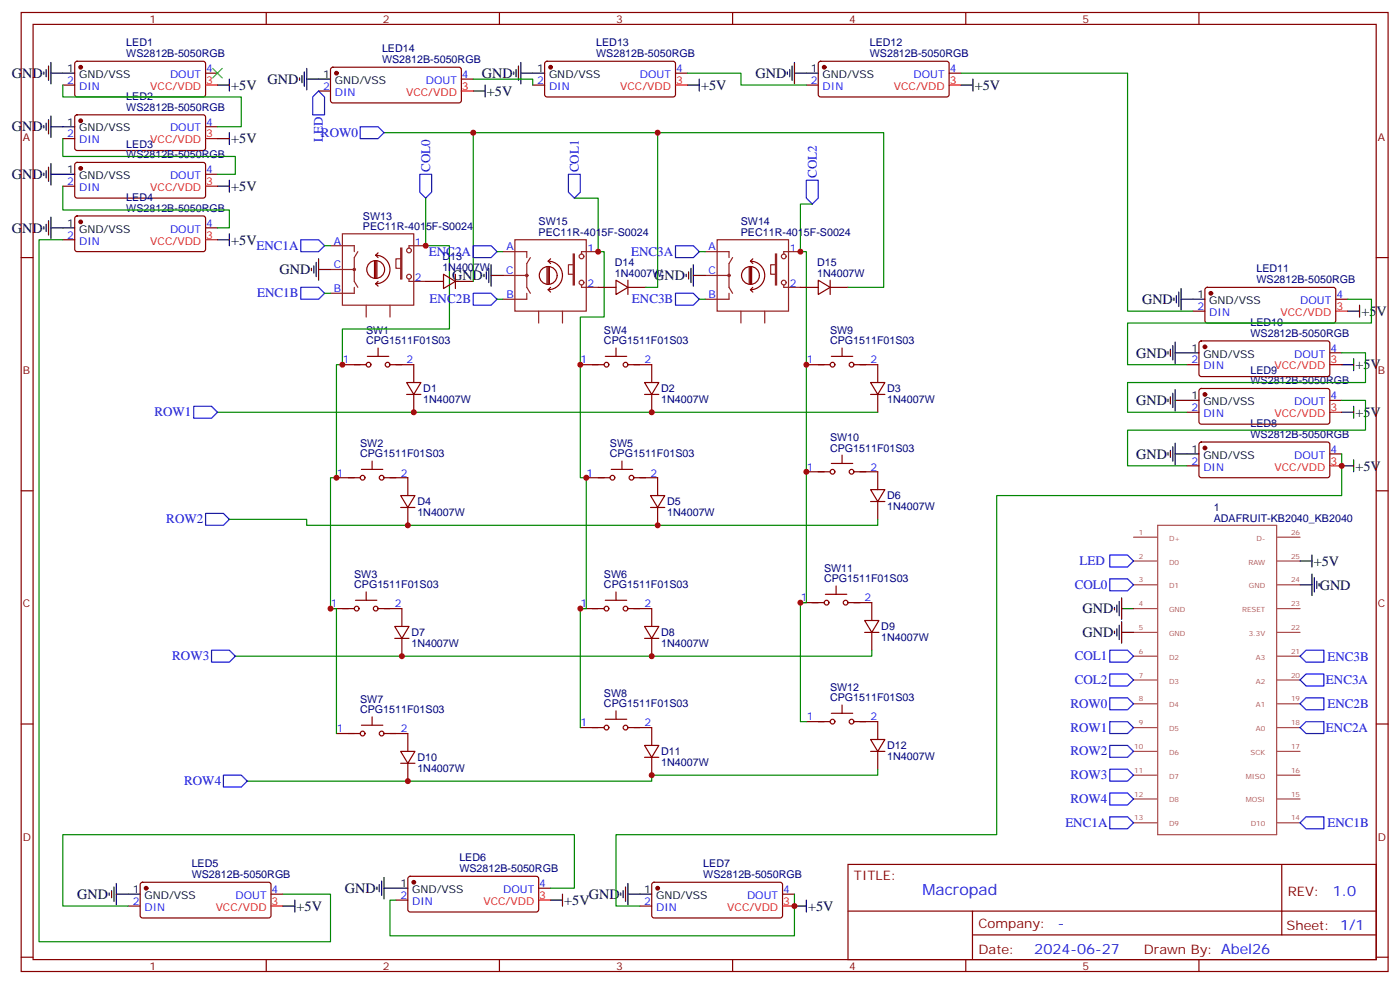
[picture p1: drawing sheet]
<svg xmlns="http://www.w3.org/2000/svg" width="415mm" height="292mm" viewBox="0 0 415 292" stroke-linecap="round" stroke-linejoin="round" font-family="sans-serif">
<g fill="none" stroke="#870000" stroke-width=".35">
<path d="M6.3 3.7h405.3v284.3h-405.3zM9.8 7.2h398.3v277.3h-398.3zM22.4 18.4l.5-.2h37.6l.5 .7-.1 9.4-.6 .5-37.7-.1-.4-.7v-9.1zM79 3.7v3.5M148.1 3.7v3.5M161.7 18.4l.5-.2h37.7l.4 .7-.1 9.4-.6 .5-37.7-.1-.4-.7v-9.1zM217.2 3.7v3.5M242.9 18.4l.4-.2h37.7l.4 .7v9.4l-.7 .5-37.6-.1-.5-.7v-9.1zM286.4 3.7v3.5M355.5 3.7v3.5M18.6 25.2h3.6M22.4 34.2l.5-.2 37.6 .1 .5 .6-.1 9.5-.6 .4h-37.7l-.4-.7v-9.2z"/>
<path d="M61 21.7h3.5M61 37.6h3.5M94.5 27h3.5M98.2 20.1l.5-.2 37.7 .1 .4 .6-.1 9.5-.6 .4-37.7-.1-.4-.6v-9.2zM136.8 23.5h3.5M158 25.2h3.5M200.3 21.7h3.5M239.1 25.2h3.5M281.4 21.7h3.6M18.6 41.1h3.6M18.6 55.2h3.6M22.4 48.4l.5-.2h37.6l.5 .7-.1 9.4-.6 .4h-37.7l-.4-.7v-9.1z"/>
<path d="M61 51.7h3.5M6.3 76.4h3.5M18.6 71.1h3.6M22.4 64.2l.5-.2 37.6 .1 .5 .6-.1 9.5-.6 .4-37.7-.1-.4-.6v-9.2zM61 67.6h3.5M408.1 76.4h3.5M126.2 83.4h5.3M131.5 81.3l3.5 2.1-3.5 2.1zM135 83.4h5.3M135 81.3v4.2M177.4 85.2h5.3M182.7 83.1l3.5 2.1-3.5 2.1z"/>
<path d="M186.2 85.2h5.3M186.2 83.1v4.2M237.3 85.2h5.3M242.6 83.1l3.6 2.1-3.6 2.1zM246.2 85.2h5.3M246.2 83.1v4.2M353.8 92.3h3.5M357.5 85.4l.5-.2 37.7 .1 .4 .6-.1 9.4-.6 .5-37.7-.1-.4-.6v-9.2zM396.1 88.7h3.5M101.5 108.1h7.1M108.9 105.7h6.4M112.1 103.2v2.5"/>
<path d="M115.6 108.1h7.1v5.3M120.6 113.4h4.2l-2.1 3.5zM120.6 116.9h4.2M122.7 116.9v5.3M172.1 108.1h7M179.5 105.7h6.3M182.7 103.2v2.5M186.2 108.1h7.1v5.3M191.1 113.4h4.3l-2.1 3.5zM191.1 116.9h4.3M193.3 116.9v5.3M239.1 108.1h7.1"/>
<path d="M246.5 105.7h6.4M249.7 103.2v2.5M253.2 108.1h7.1v5.3M258.2 113.4h4.2l-2.1 3.5zM258.2 116.9h4.2M260.3 116.9v5.3M352 108.1h3.5M355.8 115.4l.4-.2h37.7l.4 .7v9.4l-.7 .5-37.6-.1-.5-.6v-9.2zM355.8 101.3l.4-.2h37.7l.4 .7v9.4l-.7 .5-37.6-.1-.5-.7v-9.1zM394.3 118.7h3.6M394.3 104.6h3.6M107.2 139.2h6.3"/>
<path d="M110.3 136.7v2.5M181.3 139.2h6.3M184.4 136.7v2.5M239.1 139.9h7.1M246.5 137.4h6.4M249.7 134.9v2.5M253.2 139.9h7.1v5.3M352 138.1h3.5M352 122.2h3.5M355.8 131.3l.4-.2h37.7l.4 .7v9.4l-.7 .4h-37.6l-.5-.7v-9.1zM394.3 134.6h3.6M6.3 145.5h3.5"/>
<path d="M99.8 141.6h7M113.9 141.6h7v5.3M118.8 146.9h4.2l-2.1 3.6zM118.8 150.5h4.2M120.9 150.5v5.3M173.8 141.6h7.1M188 141.6h7v5.3M192.9 146.9h4.2l-2.1 3.6zM192.9 150.5h4.2M195 150.5v5.3M258.2 145.2h4.2l-2.1 3.5zM258.2 148.7h4.2"/>
<path d="M260.3 148.7v5.3M408.1 145.5h3.5M105.4 178h6.4M108.6 175.5v2.5M179.5 178h6.3M182.7 175.5v2.5M237.3 178.7h7.1M244.8 176.2h6.3M247.9 173.7v2.5M251.5 178.7h7v5.3M98 180.4h7.1M112.1 180.4h7.1v5.3"/>
<path d="M117.1 185.7h4.2l-2.1 3.6zM117.1 189.3h4.2M119.2 189.3v5.3M172.1 180.4h7M186.2 180.4h7.1v5.3M191.1 185.7h4.3l-2.1 3.6zM191.1 189.3h4.3M193.3 189.3v5.3M256.4 184h4.2l-2.1 3.5zM256.4 187.5h4.2M258.5 187.5v5.3M6.3 214.7h3.5"/>
<path d="M99.8 217.5h7M107.2 215h6.3M110.3 212.5v2.5M113.9 217.5h7v5.3M172.1 215.7h7M179.5 213.3h6.3M182.7 210.8v2.5M186.2 215.7h7.1v5.3M239.1 214h7.1M246.5 211.5h6.4M249.7 209v2.5M253.2 214h7.1v5.3"/>
<path d="M258.2 219.3h4.2l-2.1 3.5zM408.1 214.7h3.5M118.8 222.8h4.2l-2.1 3.5zM118.8 226.3h4.2M120.9 226.3v5.3M191.1 221h4.3l-2.1 3.5zM191.1 224.5h4.3M193.3 224.5v5.3M258.2 222.8h4.2M260.3 222.8v5.3M251.5 256.3h156.6v28.2h-156.6zM380.1 256.3v20.9"/>
<path d="M38 268.6h3.6M41.8 261.8l.5-.2h37.6l.5 .7-.1 9.4-.6 .5-37.7-.1-.4-.6v-9.2zM80.4 265.1h3.5M117.4 266.9h3.5M121.2 260l.4-.2 37.7 .1 .4 .6v9.5l-.7 .4-37.6-.1-.5-.6v-9.2zM159.7 263.3h3.6M189.7 268.6h3.6M193.5 261.8l.5-.2h37.6l.5 .7-.1 9.4-.6 .5-37.7-.1-.4-.6v-9.2zM232.1 265.1h3.5M251.5 270.1h156.5M288.4 277.2h119.6M288.4 270.1v14.2"/>
<path d="M6.3 283.8h3.5M79 284.5v3.5M148.1 284.5v3.5M217.2 284.5v3.5M286.4 284.5v3.5M355.5 284.5v3.5M408.1 283.8h3.5"/>
<circle cx="109.3" cy="108.1" r=".71"/>
<circle cx="114.9" cy="108.1" r=".71"/>
<circle cx="179.8" cy="108.1" r=".71"/>
<circle cx="185.5" cy="108.1" r=".71"/>
<circle cx="246.9" cy="108.1" r=".71"/>
<circle cx="252.5" cy="108.1" r=".71"/>
<circle cx="246.9" cy="139.9" r=".71"/>
<circle cx="252.5" cy="139.9" r=".71"/>
<circle cx="107.5" cy="141.6" r=".71"/>
<circle cx="113.2" cy="141.6" r=".71"/>
<circle cx="181.6" cy="141.6" r=".71"/>
<circle cx="187.3" cy="141.6" r=".71"/>
<circle cx="245.1" cy="178.7" r=".71"/>
<circle cx="250.8" cy="178.7" r=".71"/>
<circle cx="105.8" cy="180.4" r=".71"/>
<circle cx="111.4" cy="180.4" r=".71"/>
<circle cx="179.8" cy="180.4" r=".71"/>
<circle cx="185.5" cy="180.4" r=".71"/>
<circle cx="107.5" cy="217.5" r=".71"/>
<circle cx="113.2" cy="217.5" r=".71"/>
<circle cx="179.8" cy="215.7" r=".71"/>
<circle cx="185.5" cy="215.7" r=".71"/>
<circle cx="246.9" cy="214" r=".71"/>
<circle cx="252.5" cy="214" r=".71"/>
</g>
<g fill="none" stroke="#a64a4a" stroke-width=".35">
<path d="M336.1 159.3h7M343.3 155.8h35.3v91.7h-35.3zM378.6 159.3h6.9M336.1 166.3h7M336.1 173.4h7M378.6 166.3h6.9M378.6 173.4h6.9M336.1 187.5h7M336.1 194.6h7M336.1 180.4h7M378.6 187.5h6.9M378.6 194.6h6.9"/>
<path d="M378.6 180.4h6.9M336.1 215.7h7M336.1 208.7h7M336.1 201.6h7M378.6 215.7h6.9M378.6 208.7h6.9M378.6 201.6h6.9M336.1 222.8h7M336.1 229.8h7M336.1 236.9h7M378.6 222.8h6.9M378.6 229.8h6.9"/>
<path d="M378.6 236.9h6.9M336.1 243.9h7M378.6 243.9h6.9"/>
</g>
<g fill="#870000" stroke="#870000" stroke-width=".35">
<circle cx="23.9" cy="19.9" r=".53"/>
<circle cx="23.9" cy="35.8" r=".53"/>
<circle cx="23.9" cy="49.9" r=".53"/>
<circle cx="23.9" cy="65.8" r=".53"/>
<circle cx="43.3" cy="263.3" r=".53"/>
<circle cx="122.7" cy="261.6" r=".53"/>
<circle cx="195" cy="263.3" r=".53"/>
<circle cx="357.3" cy="132.8" r=".53"/>
<circle cx="357.3" cy="116.9" r=".53"/>
<circle cx="357.3" cy="102.8" r=".53"/>
<circle cx="359.1" cy="87" r=".53"/>
<circle cx="244.4" cy="19.9" r=".53"/>
<circle cx="163.3" cy="19.9" r=".53"/>
<circle cx="99.8" cy="21.7" r=".53"/>
</g>
<g fill="none" stroke="#000" stroke-width=".35">
<path d="M14.4 19.6v4.2M15.1 18.5v6.4M153.7 19.6v4.2M154.4 18.5v6.4M234.9 19.6v4.2M235.6 18.5v6.4M13 21.3v.7M13 37.2v.7M13.7 20.6v2.2M13.7 36.5v2.1M14.4 35.5v4.2M15.1 21.7h7.1"/>
<path d="M15.1 37.6h7.1M15.1 34.4v6.3M64.5 25.2h3.5M68 23.5v3.5M68 39.3v3.6M88.8 23.1v.7M89.5 22.4v2.1M90.2 21.3v4.3M90.9 23.5h7.1M90.9 20.3v6.3M140.3 27h3.6M143.9 25.2v3.6"/>
<path d="M152.3 21.3v.7M153 20.6v2.2M154.4 21.7h7.1M203.8 25.2h3.6M207.4 23.5v3.5M233.5 21.3v.7M234.2 20.6v2.2M235.6 21.7h7M285 25.2h3.5M288.5 23.5v3.5M13 51.3v.7M13.7 50.6v2.1"/>
<path d="M14.4 49.6v4.2M15.1 51.7h7.1M15.1 48.5v6.4M64.5 41.1h3.5M64.5 55.2h3.5M68 53.4v3.6M13 67.2v.7M13.7 66.5v2.1M14.4 65.4v4.3M15.1 67.6h7.1M15.1 64.4v6.3M64.5 71.1h3.5"/>
<path d="M68 69.3v3.5M92.4 79.6v.7M93.1 78.8v2.2M93.8 77.8v4.2M94.5 79.9h3.5M94.5 76.7v6.4M144.9 79.6v4.2M145.6 78.5v6.3M204.9 79.6v4.2M205.6 78.5v6.3M143.5 81.3v.7M144.2 80.6v2.1"/>
<path d="M145.6 81.7h3.6M203.5 81.3v.7M204.2 80.6v2.1M205.6 81.7h3.5M348.1 88.4v.7M348.8 87.7v2.1M349.5 86.6v4.2M350.2 88.7h7.1M350.2 85.5v6.4M399.6 92.3h3.6M403.2 90.5v3.5M346.4 104.2v.8"/>
<path d="M346.4 118.4v.7M347.1 103.5v2.2M347.1 117.7v2.1M347.8 102.5v4.2M347.8 116.6v4.2M348.5 118.7h7M348.5 104.6h7M348.5 101.4v6.4M348.5 115.5v6.4M397.9 108.1h3.5M401.4 106.4v3.5M346.4 134.2v.7"/>
<path d="M347.1 133.5v2.1M347.8 132.5v4.2M348.5 134.6h7M348.5 131.4v6.4M397.9 138.1h3.5M397.9 122.2h3.5M401.4 120.5v3.5M401.4 136.3v3.6M331.2 179.4v2.1M331.9 178.3v4.3M332.6 177.3v6.3M385.5 173.4h3.5"/>
<path d="M385.5 166.3h3.5M389 164.6v3.5M389 170.2v6.4M389.7 171.3v4.2M390.5 172.3v2.1M391.2 173v.7M330.5 180.1v.7M330.5 187.1v.8M331.2 186.4v2.2M331.9 185.4v4.2M332.6 180.4h3.5M332.6 184.3v6.4"/>
<path d="M332.6 187.5h3.5M32.4 264.8v.7M33.1 264.1v2.1M33.8 263v4.2M34.5 265.1h7.1M34.5 261.9v6.4M83.9 268.6h3.5M87.4 266.9v3.5M111.8 263v.7M112.5 262.3v2.1M113.2 261.2v4.3M113.9 263.3h7"/>
<path d="M113.9 260.2v6.3M163.3 266.9h3.5M166.8 265.1v3.5M184.1 264.8v.7M184.8 264.1v2.1M185.5 263v4.2M186.2 265.1h7.1M186.2 261.9v6.4M235.6 268.6h3.5M239.1 266.9v3.5"/>
</g>
<g fill="none" stroke="#f00" stroke-width=".35">
<path d="M61 25.2h3.5M136.8 27h3.5M200.3 25.2h3.5M281.4 25.2h3.6M61 41.1h3.5M61 55.2h3.5M61 71.1h3.5M396.1 92.3h3.5M394.3 108.1h3.6M394.3 138.1h3.6M394.3 122.2h3.6M80.4 268.6h3.5"/>
<path d="M159.7 266.9h3.6M232.1 268.6h3.5"/>
</g>
<g fill="none" stroke="#00f" stroke-width=".35">
<path d="M92.7 28.8l1.8-1.8 1.7 1.8v5.2h-3.5zM106.8 37.6h5.3l1.8 1.7-1.8 1.8h-5.3zM124.5 51.7h3.5v5.3l-1.8 1.7-1.7-1.7zM168.6 51.7h3.5v5.3l-1.8 1.7-1.7-1.7zM239.1 53.4h3.5v5.3l-1.7 1.8-1.8-1.8zM89.2 71.1h5.3l1.7 1.7-1.7 1.8h-5.3zM140.3 72.8h5.3l1.8 1.8-1.8 1.8h-5.3zM200.3 72.8h5.3l1.8 1.8-1.8 1.8h-5.3zM89.2 85.2h5.3l1.7 1.8-1.7 1.7h-5.3zM140.3 87h5.3l1.8 1.7-1.8 1.8h-5.3zM200.3 87h5.3l1.8 1.7-1.8 1.8h-5.3zM57.4 120.5h5.3l1.8 1.7-1.8 1.8h-5.3z"/>
<path d="M61 152.2h5.3l1.7 1.8-1.7 1.8h-5.3zM329.1 171.6h5.3l1.7 1.8-1.7 1.8h-5.3zM329.1 164.6h5.3l1.7 1.7-1.7 1.8h-5.3zM62.7 192.8h5.3l1.8 1.8-1.8 1.7h-5.3zM329.1 192.8h5.3l1.7 1.8-1.7 1.7h-5.3zM329.1 199.8h5.3l1.7 1.8-1.7 1.8h-5.3zM385.5 194.6l1.8-1.8h5.3v3.5h-5.3zM387.3 199.8h5.3v3.6h-5.3l-1.8-1.8zM329.1 206.9h5.3l1.7 1.8-1.7 1.7h-5.3zM329.1 214h5.3l1.7 1.7-1.7 1.8h-5.3zM385.5 215.7l1.8-1.7h5.3v3.5h-5.3zM385.5 208.7l1.8-1.8h5.3v3.5h-5.3z"/>
<path d="M66.3 229.8h5.2l1.8 1.8-1.8 1.8h-5.2zM329.1 221h5.3l1.7 1.8-1.7 1.7h-5.3zM329.1 228.1h5.3l1.7 1.7-1.7 1.8h-5.3zM329.1 235.1h5.3l1.7 1.8-1.7 1.8h-5.3zM329.1 242.2h5.3l1.7 1.7-1.7 1.8h-5.3zM387.3 242.2h5.3v3.5h-5.3l-1.8-1.8z"/>
</g>
<g fill="none" stroke="#008700" stroke-width=".35">
<path d="M18.6 25.2v3.6h52.9v8.8h-7M113.9 39.3h148.1v45.9h-10.5M140.3 23.5h17.7v1.7M140.3 39.3v44.1M195 39.3v45.9h-3.5M203.8 21.7h15.9v3.5h19.4M285 21.7h49.4v70.6h19.4M18.6 55.2v7.1h49.4v5.3h-3.5M18.6 41.1v5.3h51.2v5.3h-5.3M126.2 58.7v14.1h7.1v24.7h-31.8v10.6h-1.7v33.5h-1.8v38.8h1.8v37.1M170.3 58.7h7.1v15.9h1.7v19.4h-7v47.6h1.7v38.8h-1.7v35.3M18.6 71.1h-7v208.1h86.4v-14.1h-14.1"/>
<path d="M96.2 72.8h1.8M147.4 74.6h1.8M207.4 74.6h1.7M240.9 60.5h-3.6v14.1h1.8v104.1h-1.8v35.3h1.8M96.2 87h1.8M147.4 88.7h1.8M207.4 88.7h1.7M399.6 88.7h7.1v7.1h-72.3v12.3h17.6M397.9 104.6h7v8.8h-70.5v8.8h17.6M397.9 118.7h7v8.8h-70.5v10.6h17.6M64.5 122.2h195.8M397.9 134.6v12.3h-102.3v100.6h-112.9v21.1h7"/>
<path d="M68 154h22.9v1.8h169.4v-1.8M258.5 192.8v1.8h-188.7M260.3 228.1v1.7h-67v1.8h-120M163.3 263.3h7v-15.8h-151.7v21.1h19.4M235.6 265.1v12.4h-120v-10.6h1.8"/>
</g>
<path d="M63.1 20.3l2.8 2.8M65.9 20.3l-2.8 2.8" fill="none" stroke="#3c3" stroke-width=".35"/>
<g fill="none" stroke="#8c2424" stroke-width=".35">
<path d="M98 72.8h7.1v1.8M98 79.9h7.1M101.5 69.3h21.2v21.2h-21.2zM106.1 74.6l-1 1.8v7l1 1.8M118.8 73.6h.4v9.1h-.4zM118.8 76.7h-1.4v2.9h1.4M126.2 72.8h-4.9v.8M149.2 74.6h7v1.8M152.7 71.1h21.1v21.2h-21.1zM157.3 76.4l-1.1 1.7v7.1l1.1 1.8M170 75.3h.3v9.2h-.3zM170 78.5h-1.4v2.8h1.4"/>
<path d="M177.4 74.6h-5v.7M209.1 74.6h7.1v1.8M212.7 71.1h21.1v21.2h-21.1zM217.2 76.4l-1 1.7v7.1l1 1.8M229.9 75.3h.4v9.2h-.4zM229.9 78.5h-1.4v2.8h1.4M237.3 74.6h-4.9v.7M105.1 85.2v1.8h-7.1M108.6 90.5v3.5M115.6 90.5v3.5M121.3 82.7v.7h4.9M149.2 81.7h7"/>
<path d="M156.2 87v1.7h-7M159.7 92.3v3.5M166.8 92.3v3.5M172.4 84.5v.7h5M209.1 81.7h7.1M216.2 87v1.7h-7.1M219.7 92.3v3.5M226.8 92.3v3.5M232.4 84.5v.7h4.9"/>
<circle cx="105.1" cy="79.9" r=".35"/>
<circle cx="121.3" cy="74.3" r=".71"/>
<circle cx="172.4" cy="76" r=".71"/>
<circle cx="232.4" cy="76" r=".71"/>
<circle cx="121.3" cy="82" r=".71"/>
<circle cx="156.2" cy="81.7" r=".35"/>
<circle cx="172.4" cy="83.8" r=".71"/>
<circle cx="216.2" cy="81.7" r=".35"/>
<circle cx="232.4" cy="83.8" r=".71"/>
</g>
<g fill="none" stroke="#850000" stroke-width=".35">
<path d="M111.1 77.4v5M111.4 75.7a4.2 4.2 0 0 1 4.2 4.2 4.2 4.2 0 0 1-4.2 4.2M111.4 77.4v5M111.4 75.7l.7 .7M111.8 77.4v5M112.1 75l-.7 .7M114.1 79.9a2.65 2.65 0 0 0-3.8-2.4 2.65 2.65 0 0 0-.6 4.4 2.65 2.65 0 0 0 4.3-1.3v-.6M162.2 79.2v4.9M162.6 77.4a4.2 4.2 0 0 1 4.2 4.3 4.2 4.2 0 0 1-4.2 4.2M162.6 79.2v4.9M162.6 77.4l.7 .7M162.9 79.2v4.9"/>
<path d="M163.3 76.7l-.7 .7M222.2 79.2v4.9M222.5 77.4a4.2 4.2 0 0 1 4.3 4.3 4.2 4.2 0 0 1-4.3 4.2M222.5 79.2v4.9M222.5 77.4l.7 .7M222.9 79.2v4.9M223.2 76.7l-.7 .7M111.4 84.1l.7 .7M112.1 83.4l-.7 .7M162.6 85.9l.7 .7M163.3 85.2l-.7 .7M165.2 81.7a2.65 2.65 0 0 0-3.7-2.4 2.65 2.65 0 0 0-.7 4.4 2.65 2.65 0 0 0 4.3-1.3l.1-.6"/>
<path d="M222.5 85.9l.7 .7M223.2 85.2l-.7 .7M225.2 81.7a2.65 2.65 0 0 0-3.8-2.4 2.65 2.65 0 0 0-.6 4.4 2.65 2.65 0 0 0 4.3-1.3l.1-.6"/>
</g>
<g fill="#c00">
<circle cx="193.3" cy="122.2" r=".88"/>
<circle cx="193.3" cy="194.6" r=".88"/>
<circle cx="193.3" cy="229.8" r=".88"/>
<circle cx="122.7" cy="122.2" r=".88"/>
<circle cx="119.2" cy="194.6" r=".88"/>
<circle cx="120.9" cy="231.6" r=".88"/>
<circle cx="120.9" cy="155.8" r=".88"/>
<circle cx="195" cy="155.8" r=".88"/>
<circle cx="172.1" cy="108.1" r=".88"/>
<circle cx="173.8" cy="141.6" r=".88"/>
<circle cx="172.1" cy="180.4" r=".88"/>
<circle cx="239.1" cy="108.1" r=".88"/>
<circle cx="239.1" cy="139.9" r=".88"/>
<circle cx="237.3" cy="178.7" r=".88"/>
<circle cx="397.9" cy="138.1" r=".88"/>
<circle cx="235.6" cy="268.6" r=".88"/>
<circle cx="98" cy="180.4" r=".88"/>
<circle cx="99.8" cy="141.6" r=".88"/>
<circle cx="101.5" cy="108.1" r=".88"/>
<circle cx="126.2" cy="72.8" r=".88"/>
<circle cx="177.4" cy="74.6" r=".88"/>
<circle cx="237.3" cy="74.6" r=".88"/>
<circle cx="140.3" cy="39.3" r=".88"/>
<circle cx="195" cy="39.3" r=".88"/>
</g>
<text font-size="4.6" fill="#00f" x="273.6" y="265.3">Macropad</text>
<g font-size="4.2">
<text x="3.5" y="23.1">GND</text>
<text x="142.9" y="23.1">GND</text>
<text x="224" y="23.1">GND</text>
<text x="68.5" y="26.6">+5V</text>
<text x="79.4" y="24.9">GND</text>
<text x="144.4" y="28.4">+5V</text>
<text x="207.9" y="26.6">+5V</text>
<text x="289" y="26.6">+5V</text>
<text x="3.5" y="39">GND</text>
<text x="68.5" y="42.5">+5V</text>
<text x="3.5" y="53.1">GND</text>
<text x="68.5" y="56.6">+5V</text>
<text x="3.5" y="69">GND</text>
<text x="68.5" y="72.5">+5V</text>
<text x="82.9" y="81.3">GND</text>
<text x="134" y="83.1">GND</text>
<text x="194" y="83.1">GND</text>
<text x="338.7" y="90.1">GND</text>
<text x="403.7" y="93.7">+5V</text>
<text x="336.9" y="106">GND</text>
<text x="401.9" y="109.5">+5V</text>
<text x="336.9" y="120.1">GND</text>
<text x="401.9" y="123.6">+5V</text>
<text x="336.9" y="136">GND</text>
<text x="401.9" y="139.5">+5V</text>
<text x="389.6" y="167.7">+5V</text>
<text x="391.3" y="174.8">GND</text>
<text x="321" y="181.9">GND</text>
<text x="321" y="188.9">GND</text>
<text x="22.9" y="266.5">GND</text>
<text x="102.3" y="264.8">GND</text>
<text x="167.3" y="268.3">+5V</text>
<text x="174.6" y="266.5">GND</text>
<text x="87.9" y="270.1">+5V</text>
<text x="239.6" y="270.1">+5V</text>
</g>
<g font-size="4.2" fill="#00f">
<text x="395.3" y="265.6">1.0</text>
<text x="313.6" y="275.1">-</text>
<text x="306.7" y="282.9">2024-06-27</text>
</g>
<g font-size="3.9" fill="#00f">
<text x="95.2" y="40.6">ROW0</text>
<text x="95.7" y="42.1" transform="rotate(-90 95.7 42.1)">LED</text>
<text x="127.5" y="51" transform="rotate(-90 127.5 51)">COL0</text>
<text x="171.6" y="51.1" transform="rotate(-90 171.6 51.1)">COL1</text>
<text x="242.2" y="52.7" transform="rotate(-90 242.2 52.7)">COL2</text>
<text x="76" y="74">ENC1A</text>
<text x="127.2" y="75.8">ENC2A</text>
<text x="187.1" y="75.8">ENC3A</text>
<text x="76.3" y="88.1">ENC1B</text>
<text x="127.4" y="89.9">ENC2B</text>
<text x="187.4" y="89.9">ENC3B</text>
<text x="45.8" y="123.4">ROW1</text>
<text x="49.3" y="155.2">ROW2</text>
<text x="320.1" y="167.6">LED</text>
<text x="318.7" y="174.6">COL0</text>
<text x="51.1" y="195.8">ROW3</text>
<text x="318.7" y="195.8">COL1</text>
<text x="393.6" y="195.9">ENC3B</text>
<text x="318.7" y="202.8">COL2</text>
<text x="393.2" y="202.9">ENC3A</text>
<text x="317.4" y="209.9">ROW0</text>
<text x="393.6" y="210">ENC2B</text>
<text x="317.4" y="216.9">ROW1</text>
<text x="393.2" y="217">ENC2A</text>
<text x="317.4" y="224">ROW2</text>
<text x="54.6" y="232.8">ROW4</text>
<text x="317.4" y="231">ROW3</text>
<text x="317.4" y="238.1">ROW4</text>
<text x="315.9" y="245.1">ENC1A</text>
<text x="393.6" y="245.3">ENC1B</text>
</g>
<g font-size="3.9" fill="#800">
<text x="253.2" y="260.9">TITLE:</text>
<text x="381.9" y="265.6">REV:</text>
<text x="290.1" y="275.1">Company:</text>
<text x="381.5" y="275.7">Sheet: 1/1</text>
<text x="290.1" y="282.8">Date:</text>
<text x="339.2" y="282.8">Drawn By: Abel26</text>
</g>
<g font-size="3.2" fill="#800">
<text x="44.4" y="6.7">1</text>
<text x="113.5" y="6.7">2</text>
<text x="182.7" y="6.7">3</text>
<text x="251.8" y="6.7">4</text>
<text x="321" y="6.7">5</text>
<text x="6.8" y="41.8">A</text>
<text x="408.6" y="41.8">A</text>
<text x="6.8" y="110.9">B</text>
<text x="408.6" y="110.9">B</text>
<text x="6.8" y="180.1">C</text>
<text x="408.6" y="180.1">C</text>
<text x="6.8" y="249.2">D</text>
<text x="408.6" y="249.2">D</text>
<text x="44.4" y="287.5">1</text>
<text x="113.5" y="287.5">2</text>
<text x="182.7" y="287.5">3</text>
<text x="251.8" y="287.5">4</text>
<text x="321" y="287.5">5</text>
</g>
<g font-size="3.2" fill="#000080">
<text x="37.4" y="16.9">WS2812B-5050RGB</text>
<text x="37.4" y="13.8">LED1</text>
<text x="113.3" y="15.5">LED14</text>
<text x="176.8" y="16.9">WS2812B-5050RGB</text>
<text x="176.8" y="13.8">LED13</text>
<text x="257.9" y="16.9">WS2812B-5050RGB</text>
<text x="257.9" y="13.8">LED12</text>
<text x="113.3" y="18.7">WS2812B-5050RGB</text>
<text x="37.4" y="29.6">LED2</text>
<text x="37.4" y="32.8">WS2812B-5050RGB</text>
<text x="37.4" y="46.9">WS2812B-5050RGB</text>
<text x="37.4" y="43.7">LED3</text>
<text x="37.4" y="59.6">LED4</text>
<text x="37.4" y="62.8">WS2812B-5050RGB</text>
<text x="107.6" y="65.1">SW13</text>
<text x="107.6" y="68.3">PEC11R-4015F-S0024</text>
<text x="159.7" y="70">PEC11R-4015F-S0024</text>
<text x="159.7" y="66.9">SW15</text>
<text x="219.7" y="70">PEC11R-4015F-S0024</text>
<text x="219.7" y="66.9">SW14</text>
<text x="131.2" y="77.1">D13</text>
<text x="131.2" y="80.3">1N4007W</text>
<text x="182.3" y="82">1N4007W</text>
<text x="182.3" y="78.8">D14</text>
<text x="242.3" y="82">1N4007W</text>
<text x="242.3" y="78.8">D15</text>
<text x="372.6" y="84">WS2812B-5050RGB</text>
<text x="372.6" y="80.8">LED11</text>
<text x="108.5" y="99">SW1</text>
<text x="179.1" y="99">SW4</text>
<text x="246.1" y="99">SW9</text>
<text x="370.8" y="99.8">WS2812B-5050RGB</text>
<text x="370.8" y="96.7">LED10</text>
<text x="108.5" y="102.1">CPG1511F01S03</text>
<text x="179.1" y="102.1">CPG1511F01S03</text>
<text x="246.1" y="102.1">CPG1511F01S03</text>
<text x="370.8" y="113.9">WS2812B-5050RGB</text>
<text x="370.8" y="110.8">LED9</text>
<text x="125.5" y="119.5">1N4007W</text>
<text x="125.5" y="116.3">D1</text>
<text x="196.1" y="119.5">1N4007W</text>
<text x="196.1" y="116.3">D2</text>
<text x="263.1" y="119.5">1N4007W</text>
<text x="263.1" y="116.3">D3</text>
<text x="246.1" y="130.7">SW10</text>
<text x="370.8" y="129.8">WS2812B-5050RGB</text>
<text x="370.8" y="126.6">LED8</text>
<text x="106.8" y="135.6">CPG1511F01S03</text>
<text x="106.8" y="132.5">SW2</text>
<text x="180.9" y="135.6">CPG1511F01S03</text>
<text x="180.9" y="132.5">SW5</text>
<text x="246.1" y="133.9">CPG1511F01S03</text>
<text x="123.8" y="149.8">D4</text>
<text x="197.8" y="149.8">D5</text>
<text x="263.1" y="148.1">D6</text>
<text x="123.8" y="153.1">1N4007W</text>
<text x="197.8" y="153.1">1N4007W</text>
<text x="263.1" y="151.3">1N4007W</text>
<text x="359.9" y="154.7">ADAFRUIT-KB2040_KB2040</text>
<text x="359.9" y="151.6">1</text>
<text x="105" y="171.3">SW3</text>
<text x="179.1" y="171.3">SW6</text>
<text x="244.4" y="172.7">CPG1511F01S03</text>
<text x="244.4" y="169.5">SW11</text>
<text x="105" y="174.4">CPG1511F01S03</text>
<text x="179.1" y="174.4">CPG1511F01S03</text>
<text x="122" y="191.9">1N4007W</text>
<text x="122" y="188.6">D7</text>
<text x="196.1" y="191.9">1N4007W</text>
<text x="196.1" y="188.6">D8</text>
<text x="261.3" y="190.1">1N4007W</text>
<text x="261.3" y="186.9">D9</text>
<text x="106.8" y="208.3">SW7</text>
<text x="179.1" y="209.7">CPG1511F01S03</text>
<text x="179.1" y="206.6">SW8</text>
<text x="246.1" y="208">CPG1511F01S03</text>
<text x="246.1" y="204.8">SW12</text>
<text x="106.8" y="211.5">CPG1511F01S03</text>
<text x="123.8" y="225.7">D10</text>
<text x="196.1" y="227.1">1N4007W</text>
<text x="196.1" y="223.9">D11</text>
<text x="263.1" y="225.4">1N4007W</text>
<text x="263.1" y="222.1">D12</text>
<text x="123.8" y="228.9">1N4007W</text>
<text x="56.8" y="257.2">LED5</text>
<text x="136.2" y="255.4">LED6</text>
<text x="208.5" y="257.2">LED7</text>
<text x="56.8" y="260.3">WS2812B-5050RGB</text>
<text x="136.2" y="258.6">WS2812B-5050RGB</text>
<text x="208.5" y="260.3">WS2812B-5050RGB</text>
</g>
<g font-size="3.2">
<text x="20" y="21.3">1</text>
<text x="23.5" y="23.1">GND/VSS</text>
<text x="95.8" y="23.1">1</text>
<text x="159.3" y="21.3">1</text>
<text x="162.8" y="23.1">GND/VSS</text>
<text x="240.4" y="21.3">1</text>
<text x="243.9" y="23.1">GND/VSS</text>
<text x="99.3" y="24.9">GND/VSS</text>
<text x="20" y="37.2">1</text>
<text x="23.5" y="39">GND/VSS</text>
<text x="20" y="51.3">1</text>
<text x="23.5" y="53.1">GND/VSS</text>
<text x="20" y="67.2">1</text>
<text x="23.5" y="69">GND/VSS</text>
<text x="355.1" y="88.4">1</text>
<text x="358.6" y="90.1">GND/VSS</text>
<text x="353.3" y="104.2">1</text>
<text x="356.8" y="106">GND/VSS</text>
<text x="353.3" y="118.4">1</text>
<text x="356.8" y="120.1">GND/VSS</text>
<text x="353.3" y="134.2">1</text>
<text x="356.8" y="136">GND/VSS</text>
<text x="118.7" y="263">1</text>
<text x="39.4" y="264.8">1</text>
<text x="42.9" y="266.5">GND/VSS</text>
<text x="122.2" y="264.8">GND/VSS</text>
<text x="191.1" y="264.8">1</text>
<text x="194.6" y="266.5">GND/VSS</text>
</g>
<g font-size="3.2" fill="#00f">
<text x="50.4" y="23.1">DOUT</text>
<text x="61.1" y="21.3">4</text>
<text x="137" y="23.1">4</text>
<text x="189.8" y="23.1">DOUT</text>
<text x="200.5" y="21.3">4</text>
<text x="270.9" y="23.1">DOUT</text>
<text x="281.6" y="21.3">4</text>
<text x="20" y="24.9">2</text>
<text x="23.5" y="26.6">DIN</text>
<text x="95.8" y="26.6">2</text>
<text x="99.3" y="28.4">DIN</text>
<text x="126.3" y="24.9">DOUT</text>
<text x="159.3" y="24.9">2</text>
<text x="162.8" y="26.6">DIN</text>
<text x="240.4" y="24.9">2</text>
<text x="243.9" y="26.6">DIN</text>
<text x="20" y="40.7">2</text>
<text x="50.4" y="39">DOUT</text>
<text x="61.1" y="37.2">4</text>
<text x="23.5" y="42.5">DIN</text>
<text x="50.4" y="53.1">DOUT</text>
<text x="61.1" y="51.3">4</text>
<text x="20" y="54.9">2</text>
<text x="23.5" y="56.6">DIN</text>
<text x="20" y="70.7">2</text>
<text x="50.4" y="69">DOUT</text>
<text x="61.1" y="67.2">4</text>
<text x="23.5" y="72.5">DIN</text>
<text x="99" y="72.5">A</text>
<text x="123" y="72.8">1</text>
<text x="150.2" y="74.3">A</text>
<text x="174.2" y="74.6">1</text>
<text x="210.1" y="74.3">A</text>
<text x="234.2" y="74.6">1</text>
<text x="99" y="79.6">C</text>
<text x="123" y="83.4">2</text>
<text x="150.1" y="81.3">C</text>
<text x="210.1" y="81.3">C</text>
<text x="99" y="86.6">B</text>
<text x="150.2" y="88.4">B</text>
<text x="174.2" y="85.2">2</text>
<text x="210.1" y="88.4">B</text>
<text x="234.2" y="85.2">2</text>
<text x="396.3" y="88.4">4</text>
<text x="355.1" y="91.9">2</text>
<text x="358.6" y="93.7">DIN</text>
<text x="385.6" y="90.1">DOUT</text>
<text x="101.6" y="107.8">1</text>
<text x="120.6" y="107.8">2</text>
<text x="172.2" y="107.8">1</text>
<text x="191.1" y="107.8">2</text>
<text x="239.2" y="107.8">1</text>
<text x="258.2" y="107.8">2</text>
<text x="353.3" y="107.8">2</text>
<text x="383.8" y="106">DOUT</text>
<text x="394.5" y="104.2">4</text>
<text x="356.8" y="109.5">DIN</text>
<text x="394.5" y="118.4">4</text>
<text x="353.3" y="121.9">2</text>
<text x="356.8" y="123.6">DIN</text>
<text x="383.8" y="120.1">DOUT</text>
<text x="353.3" y="137.8">2</text>
<text x="383.8" y="136">DOUT</text>
<text x="394.5" y="134.2">4</text>
<text x="99.9" y="141.3">1</text>
<text x="118.8" y="141.3">2</text>
<text x="174" y="141.3">1</text>
<text x="192.9" y="141.3">2</text>
<text x="239.2" y="139.5">1</text>
<text x="258.2" y="139.5">2</text>
<text x="356.8" y="139.5">DIN</text>
<text x="237.4" y="178.3">1</text>
<text x="256.4" y="178.3">2</text>
<text x="98.1" y="180.1">1</text>
<text x="117.1" y="180.1">2</text>
<text x="172.2" y="180.1">1</text>
<text x="191.1" y="180.1">2</text>
<text x="172.2" y="215.4">1</text>
<text x="191.1" y="215.4">2</text>
<text x="239.2" y="213.6">1</text>
<text x="258.2" y="213.6">2</text>
<text x="99.9" y="217.1">1</text>
<text x="118.8" y="217.1">2</text>
<text x="159.9" y="263">4</text>
<text x="39.4" y="268.3">2</text>
<text x="69.8" y="266.5">DOUT</text>
<text x="80.5" y="264.8">4</text>
<text x="118.7" y="266.5">2</text>
<text x="122.2" y="268.3">DIN</text>
<text x="149.2" y="264.8">DOUT</text>
<text x="191.1" y="268.3">2</text>
<text x="221.5" y="266.5">DOUT</text>
<text x="232.2" y="264.8">4</text>
<text x="42.9" y="270.1">DIN</text>
<text x="194.6" y="270.1">DIN</text>
</g>
<g font-size="3.2" fill="#f00">
<text x="44.6" y="26.6">VCC/VDD</text>
<text x="61.1" y="24.9">3</text>
<text x="120.4" y="28.4">VCC/VDD</text>
<text x="137" y="26.6">3</text>
<text x="183.9" y="26.6">VCC/VDD</text>
<text x="200.5" y="24.9">3</text>
<text x="265" y="26.6">VCC/VDD</text>
<text x="281.6" y="24.9">3</text>
<text x="61.1" y="40.7">3</text>
<text x="44.6" y="42.5">VCC/VDD</text>
<text x="44.6" y="56.6">VCC/VDD</text>
<text x="61.1" y="54.9">3</text>
<text x="61.1" y="70.7">3</text>
<text x="44.6" y="72.5">VCC/VDD</text>
<text x="379.7" y="93.7">VCC/VDD</text>
<text x="396.3" y="91.9">3</text>
<text x="394.5" y="107.8">3</text>
<text x="377.9" y="109.5">VCC/VDD</text>
<text x="377.9" y="123.6">VCC/VDD</text>
<text x="394.5" y="121.9">3</text>
<text x="394.5" y="137.8">3</text>
<text x="377.9" y="139.5">VCC/VDD</text>
<text x="80.5" y="268.3">3</text>
<text x="143.3" y="268.3">VCC/VDD</text>
<text x="159.9" y="266.5">3</text>
<text x="232.2" y="268.3">3</text>
<text x="64" y="270.1">VCC/VDD</text>
<text x="215.7" y="270.1">VCC/VDD</text>
</g>
<g font-size="2.1" fill="#a54b4b">
<text x="337.7" y="158.6">1</text>
<text x="346.7" y="160.3">D+</text>
<text x="372.6" y="160.3">D-</text>
<text x="382.8" y="158.6">26</text>
<text x="337.7" y="165.6">2</text>
<text x="346.7" y="167.4">D0</text>
<text x="370.2" y="167.4">RAW</text>
<text x="382.8" y="165.6">25</text>
<text x="337.7" y="172.7">3</text>
<text x="382.8" y="172.7">24</text>
<text x="337.7" y="179.8">4</text>
<text x="346.7" y="174.4">D1</text>
<text x="370.4" y="174.4">GND</text>
<text x="382.8" y="179.8">23</text>
<text x="346.7" y="181.5">GND</text>
<text x="368.3" y="181.5">RESET</text>
<text x="337.7" y="186.8">5</text>
<text x="346.7" y="188.5">GND</text>
<text x="370.3" y="188.5">3.3V</text>
<text x="382.8" y="186.8">22</text>
<text x="337.7" y="193.9">6</text>
<text x="346.7" y="195.6">D2</text>
<text x="372.4" y="195.6">A3</text>
<text x="382.8" y="193.9">21</text>
<text x="337.7" y="200.9">7</text>
<text x="346.7" y="202.7">D3</text>
<text x="372.4" y="202.7">A2</text>
<text x="382.8" y="200.9">20</text>
<text x="337.7" y="208">8</text>
<text x="346.7" y="209.7">D4</text>
<text x="372.4" y="209.7">A1</text>
<text x="382.8" y="208">19</text>
<text x="337.7" y="215">9</text>
<text x="382.8" y="215">18</text>
<text x="346.7" y="216.8">D5</text>
<text x="372.4" y="216.8">A0</text>
<text x="336.3" y="222.1">10</text>
<text x="346.7" y="223.8">D6</text>
<text x="370.8" y="223.8">SCK</text>
<text x="382.8" y="222.1">17</text>
<text x="336.3" y="229.1">11</text>
<text x="346.7" y="230.9">D7</text>
<text x="369.4" y="230.9">MISO</text>
<text x="382.8" y="229.1">16</text>
<text x="336.3" y="236.2">12</text>
<text x="346.7" y="237.9">D8</text>
<text x="369.4" y="237.9">MOSI</text>
<text x="382.8" y="236.2">15</text>
<text x="336.3" y="243.3">13</text>
<text x="346.7" y="245">D9</text>
<text x="370.9" y="245">D10</text>
<text x="382.8" y="243.3">14</text>
</g>
</svg>
